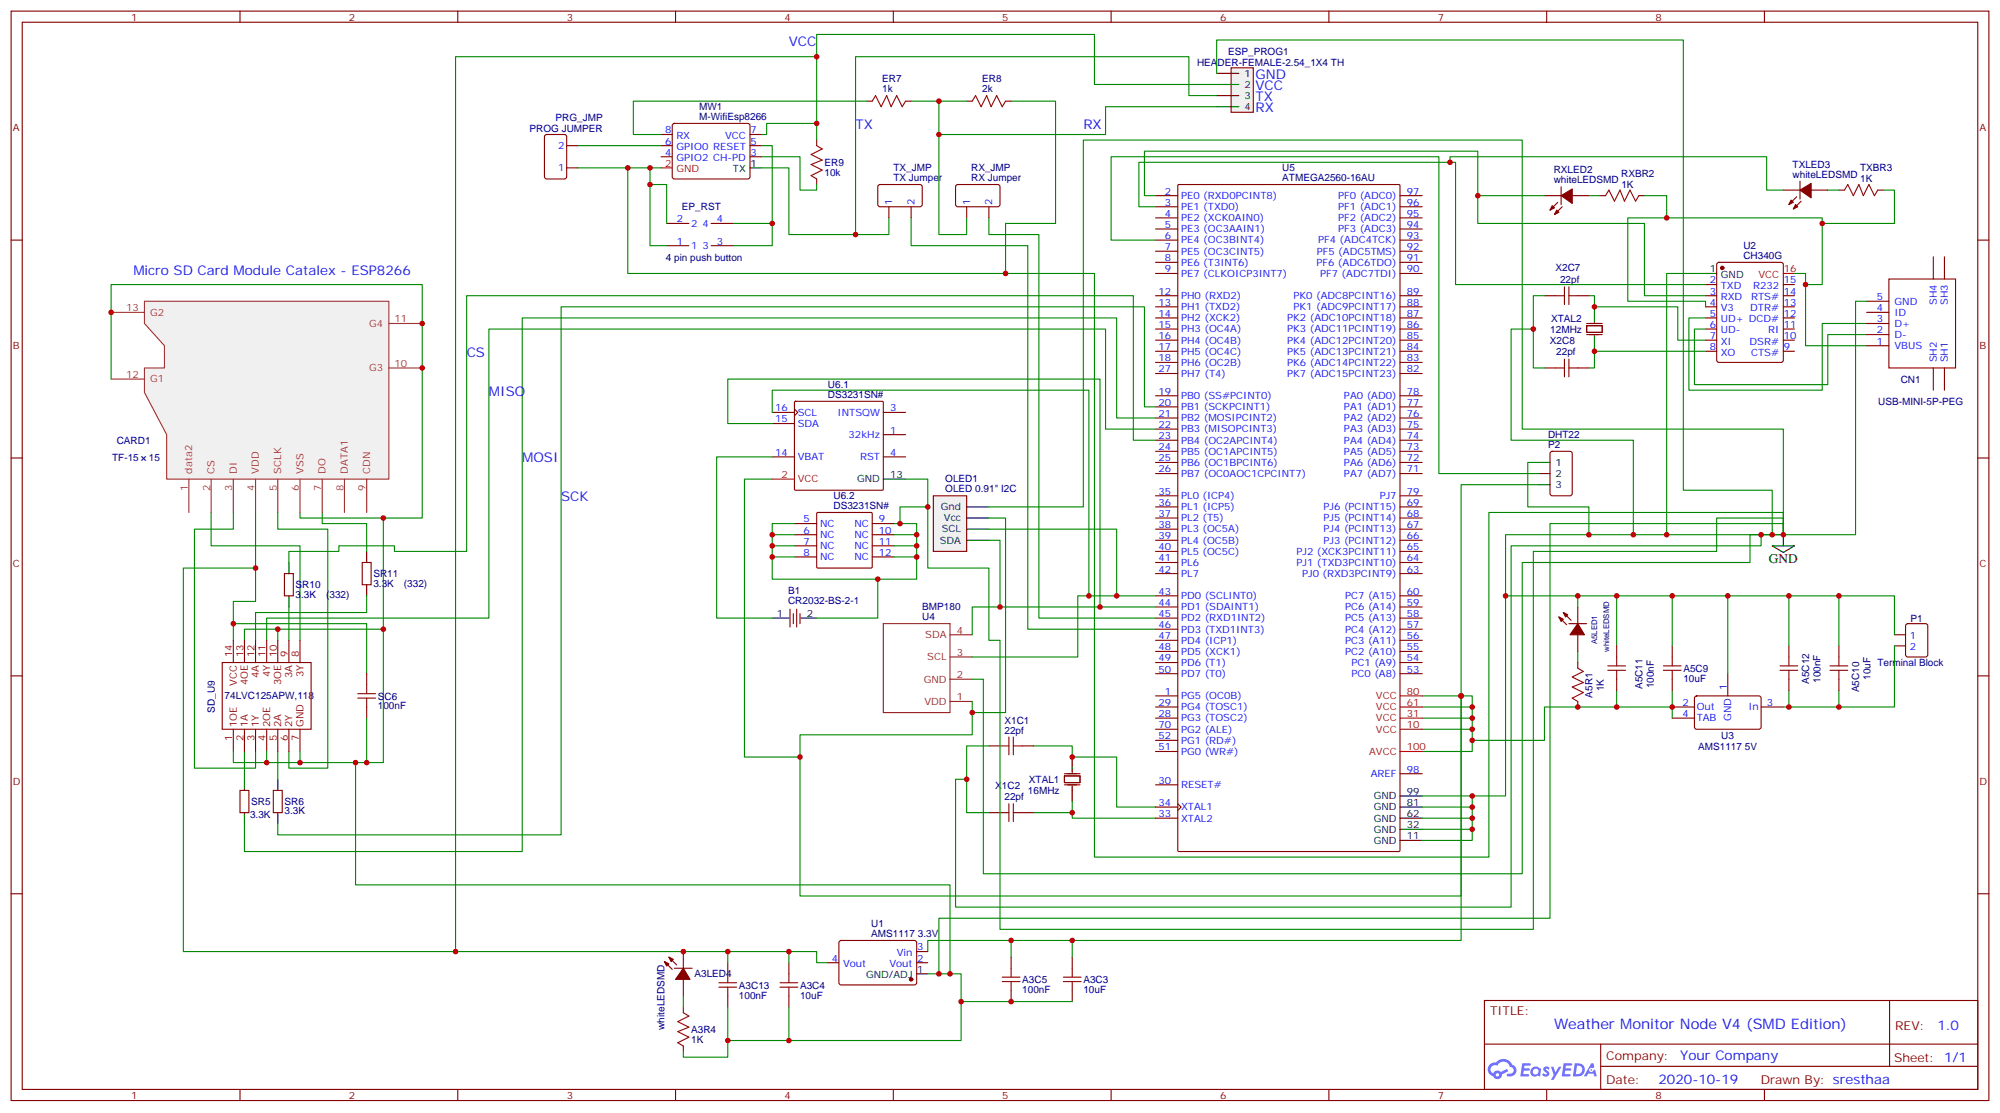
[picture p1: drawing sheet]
<svg xmlns="http://www.w3.org/2000/svg" width="635mm" height="353mm" viewBox="0 0 635 353" stroke-linecap="round" stroke-linejoin="round" font-family="sans-serif">
<g fill="none" stroke="#870000" stroke-width=".35">
<path d="M3.5 3.5h628v345.7h-628zM7.1 7.1h620.8v338.6h-620.8zM76.2 3.5v3.6M145.3 3.5v3.6M214.5 3.5v3.6M283.6 3.5v3.6M352.8 3.5v3.6M421.9 3.5v3.6M491.1 3.5v3.6M560.2 3.5v3.6M3.5 76.2h3.6M627.9 76.2h3.6"/>
<path d="M3.5 145.3h3.6M627.9 145.3h3.6M3.5 214.5h3.6M627.9 214.5h3.6M3.5 283.6h3.6M627.9 283.6h3.6M471.3 317.5h156.6v28.2h-156.6zM599.9 317.5v20.9M471.3 331.3h156.5M508.2 338.4h119.6M508.2 331.3v14.2M76.2 345.7v3.6"/>
<path d="M145.3 345.7v3.6M214.5 345.7v3.6M283.6 345.7v3.6M352.8 345.7v3.6M421.9 345.7v3.6M491.1 345.7v3.6M560.2 345.7v3.6"/>
</g>
<g fill="#5487ff">
<path d="M490.3 338.7a1.22 1.22 0 0 1 1.7 .2l-.4 .6a.47 .47 0 0 0-.3-.4 .47 .47 0 0 0-.5 .2l.2 .2a1.14 1.14 0 0 1 .7 1.8 1.14 1.14 0 0 1-1.9 0l-.2-.2 .5-.6 .7 .5a.29 .29 0 0 0 .4-.3 .29 .29 0 0 0-.3-.3 1.04 1.04 0 0 1-.6-1.7z"/>
<path d="M483.3 337.4h2.4l.3 .2-.1 .5-1.9 .1-.1 .8h1.5l.3 .4-.3 .4h-1.6l-.2 1.1h1.7l.2 .3-.1 .3-2.7 .1z"/>
<path d="M496.5 337.4l2.6 .2-.1 .5-1.8 .1-.1 .8h1.5l.3 .4-.4 .4h-1.6l-.1 1.1h1.7l.2 .3-.2 .3-2.6 .1z"/>
<path d="M505.2 337.4h.7l.3 1.3-.6 .3a.69 .69 0 0 0-1 .3 .69 .69 0 0 0 .5 .9 .69 .69 0 0 0 .8-.6l.5-.2 .6 2.2h-.8l-.2-.9h-1.8l-.5 .9h-.8z"/>
<path d="M492.4 338.5h.8l.6 1.8 1.1-1.8h.9l-2.6 4.2h-.8l.9-1.5z"/>
<path d="M500 337.4l-.6 4.2h1.3a2.11 2.11 0 0 0 2.5-2.1 2.11 2.11 0 0 0-2.5-2.1zM500.7 338.2a1.43 1.43 0 0 1 1.6 1.6 1.43 1.43 0 0 1-2 1.1z"/>
<path d="M486.3 339.1a1.54 1.54 0 0 0-.1 2.1 1.54 1.54 0 0 0 2.2 .1l.6 .3 .3-2.3-.6-.3a1.49 1.49 0 0 0-2.4 .1zM486.6 340.1a.94 .94 0 0 1 1.8 0 .94 .94 0 0 1-1.8 0z"/>
<path d="M473 337.8a2.18 2.18 0 0 0 1.1 3.7 1.44 1.44 0 0 0 1.6 .9 1.44 1.44 0 0 0 1.2-1.4l2-1.1-.5-.7-1.9 1a1.47 1.47 0 0 0-2.4 .4 1.39 1.39 0 0 1-.7-1.9 1.39 1.39 0 0 1 2-.5 2.12 2.12 0 0 1 2.2-1.3 2.12 2.12 0 0 1 1.9 1.7 1.14 1.14 0 0 1 1.1 1.4 1.14 1.14 0 0 1-1.7 .7 .43 .43 0 0 0-.5 .4 .43 .43 0 0 0 .4 .5 1.98 1.98 0 0 0 2.5-1.2 1.98 1.98 0 0 0-1.2-2.6 3.1 3.1 0 0 0-5.3-.6l-.9 .1zM474.9 341.1a.55 .55 0 0 1 1.1 0 .55 .55 0 0 1-1.1 0z"/>
<circle cx="505.2" cy="339.5" r=".26"/>
</g>
<g fill="none" stroke="#008700" stroke-width=".35">
<path d="M460.4 51.5v-1.8h100.5v10.6h5.3M366.9 65.6h-5.3v-14.1h100.5v38.8h79.4M366.9 62.1h-3.5v-14.1h105.8v22.9h52.9v22.9h19.4M366.9 76.2h-14.1v-26.5h104v100.6h31.8M469.2 62.1h21.2M504.5 62.1h3.5M522.1 62.1h7.1v7M580.3 60.3h3.5M598 60.3h3.5v10.6h-22.9M490.4 93.8h-3.6v23h3.6M504.5 93.8h1.7v3.6h26.5v10.5h8.8M569.7 86.8h3.6v22.9h19.4"/>
<path d="M573.3 90.3h5.3v-21.2h-61.8v26.5h24.7v1.8M541.5 104.4h-3.5v17.7h42.3v-15.9h12.4M541.5 100.9h-5.3v22.9h42.4v-21.1h14.1M541.5 111.5h-35.3v5.3h-1.7M35.3 120.3v-30h98.8v74.1h-12.4M245.2 134.4h-14.1v-14.1h118.1v72.3M245.2 130.9v-7.1h100.5v65.3M366.9 139.7h-7.1v-45.9h-211.6v81.2h-23v-1.8h-17.6v1.8h-15.9v3.5M366.9 129.1h-3.5v-31.7h-185.2v167.5h-90v-3.5M366.9 132.6h-12.4v-31.7h-188.7v169.3h-88.2v-8.8M366.9 136.2h-15.9v-31.8h-195.8v91.7h-70.5v7.1M245.2 145h-17.7v51.1h17.7"/>
<path d="M245.2 152h-8.8v88.2h17.6M67 162.6v10.6h28.2v30M74.1 162.6v5.3h-12.4v75.9h19.4v-5.3M81.1 162.6v28.3h-7v7M88.2 162.6v5.3h15.9v75.9h-12.4v-5.3M95.2 162.6v1.8h26.5v77.6h-8.8M102.3 162.6v3.6h14.1v8.8M245.2 169.7h7M245.2 173.2h7M245.2 176.7h7M252.2 166.2h-7v17.6h45.8v-17.6h-7M284 169.7h7"/>
<path d="M284 173.2h7M284 176.7h7M88.2 199.7v3.5M91.7 192.6v10.6M116.4 189.1v5.3h-35.3v8.8M121.7 199.7h-44.1v3.5M278.7 183.8v12.3h-19.4M366.9 189.1h-24.7v19.4h-33.5M366.9 192.6h-58.2v8.8M500.9 189.1v3.5M513.3 189.1v15.9M530.9 189.1v15.9"/>
<path d="M568 189.1v15.9M583.8 189.1v15.9M74.1 203.2v-5.3h42.3v15.9M500.9 206.7v3.6M513.3 219.1v5.3h17.6M530.9 219.1v8.8M568 219.1v5.3M583.8 219.1v5.3M77.6 238.5v8.8M88.2 238.5v8.8M314 236.7h-7.1v21.2h7.1M328.1 236.7h12.3v3.5h14.1v15.9h12.4"/>
<path d="M451.6 220.8h15.8v17.7h-15.8M451.6 231.4h15.8M451.6 227.9h15.8M451.6 224.4h15.8M463.9 220.8v63.5h-209.9v-51.1h54.7v-10.6M513.3 224.4h-22.9v10.5h-23M340.4 257.9v1.7h26.5M340.4 254.4v3.5h-12.3M451.6 252.6h15.8v14.1h-15.8M451.6 259.6h15.8M451.6 256.1h15.8M451.6 263.2h15.8"/>
</g>
<g fill="none" stroke="#a10000" stroke-width=".35">
<path d="M509.8 62.1l1-1.8 1.8 3.6 1.7-3.6 1.5 3.6 1.7-3.6 1.8 3.6 1-1.8M585.6 60.3l1.1-1.7 1.7 3.5 1.8-3.5 1.4 3.5 1.8-3.5 1.7 3.5 1.1-1.8M493.9 93.8h2.8M496.7 91v5.7M498.1 93.8h2.8M498.1 91v5.7M493.9 116.8h2.8M496.7 113.9v5.7M498.1 113.9v5.7M498.1 116.8h2.8M116.4 217.3v2.8M500.9 212l1.8 1.1-3.5 1.7 3.5 1.8-3.5 1.4 3.5 1.8-3.5 1.7 1.7 1.1"/>
<path d="M510.5 212.7h5.6M510.5 211.3h5.6M513.3 208.5v2.8M513.3 212.7v2.8M528.1 212.7h5.7M528.1 211.3h5.7M530.9 208.5v2.8M530.9 212.7v2.8M565.1 212.7h5.7M565.1 211.3h5.7M568 208.5v2.8M568 212.7v2.8"/>
<path d="M581 212.7h5.7M581 211.3h5.7M583.8 208.5v2.8M583.8 212.7v2.8M113.6 220.1h5.6M113.6 221.5h5.6M116.4 221.5v2.9M317.5 236.7h2.8M320.3 233.9v5.6M321.7 233.9v5.6M321.7 236.7h2.9M317.5 257.9h2.8"/>
<path d="M320.3 255.1v5.6M321.7 257.9h2.9M321.7 255.1v5.6"/>
</g>
<g fill="none" stroke="#870000" stroke-width=".35">
<path d="M213.7 39.4l.4-.2h23.3l.5 .2 .2 .5v16.5l-.7 .4-23.5-.1-.5-.6v-16.2zM209.9 49.7h3.5M209.9 46.2h3.5M209.9 42.7h3.5M238.1 49.7h3.6M238.1 46.2h3.6M238.1 42.7h3.6M374 58.7l.3-.1h69.8l.4 .1v211.2l-.2 .3h-70l-.3-.2zM495.7 59.3v5.6M571.5 57.5v5.6M366.9 65.6h7M366.9 69.1h7"/>
<path d="M366.9 76.2h7M366.9 79.7h7M366.9 72.7h7M366.9 62.1h7M444.5 65.6h7.1M444.5 69.1h7.1M444.5 76.2h7.1M444.5 79.7h7.1M444.5 72.7h7.1M444.5 62.1h7.1M490.4 62.1h5.3M494.6 64.2l-2.5 2.5"/>
<path d="M496 65.6l-2.5 2.5M499.2 62.1h5.3M508 62.1h1.8M520.3 62.1h1.8M566.2 60.3h5.3M570.4 62.4l-2.4 2.5M571.9 63.9l-2.5 2.4M575 60.3h5.3M583.8 60.3h1.8M596.2 60.3h1.8M366.9 83.3h7M366.9 86.8h7"/>
<path d="M366.9 97.4h7M366.9 93.8h7M444.5 83.3h7.1M444.5 86.8h7.1M444.5 97.4h7.1M444.5 93.8h7.1M490.4 93.8h3.5M500.9 93.8h3.6M541.5 97.4h3.5M541.5 93.8h3.5M541.5 90.3h3.5M545.3 83.5l.4-.2h19.8l.7 .4v30.6l-.5 .7h-20l-.6-.5-.1-30.5z"/>
<path d="M566.2 97.4h3.5M566.2 93.8h3.5M566.2 90.3h3.5M366.9 100.9h7M366.9 111.5h7M366.9 107.9h7M366.9 104.4h7M366.9 115h7M366.9 118.5h7M444.5 100.9h7.1M444.5 111.5h7.1M444.5 107.9h7.1"/>
<path d="M444.5 104.4h7.1M444.5 115h7.1M444.5 118.5h7.1M490.4 116.8h3.5M500.9 116.8h3.6M503.8 103.4h4.9v2.1h-4.9zM503.8 106.2h4.9M503.8 102.7h4.9M541.5 100.9h3.5M541.5 111.5h3.5M541.5 107.9h3.5M541.5 104.4h3.5"/>
<path d="M566.2 100.9h3.5M566.2 111.5h3.5M566.2 107.9h3.5M566.2 104.4h3.5M245.2 130.9h7M245.2 134.4h7M252.2 129.8l1.1 1.1-1.1 1M252.3 127.5l.3-.1h27.7l.2 .3-.1 27.7-.3 .2-27.7-.1-.2-.3zM280.5 137.9h7M280.5 130.9h7M366.9 139.7h7M366.9 136.2h7"/>
<path d="M366.9 129.1h7M366.9 132.6h7M366.9 125.6h7M444.5 139.7h7.1M444.5 136.2h7.1M444.5 129.1h7.1M444.5 132.6h7.1M444.5 125.6h7.1M245.2 145h7M280.5 145h7M366.9 150.3h7M366.9 143.2h7"/>
<path d="M366.9 146.8h7M366.9 157.3h7M444.5 150.3h7.1M444.5 143.2h7.1M444.5 146.8h7.1M444.5 157.3h7.1M492.4 143.4l.4-.2h5.7l.6 .5 .1 12.9-.5 .7h-5.9l-.6-.4-.1-13zM115 178.5h2.8v7.1h-2.8zM252.2 166.2h7.1M252.2 169.7h7.1M252.2 173.2h7.1M252.2 176.7h7.1"/>
<path d="M259.3 162.8l.3-.2 17.2 .1 .1 .3v17.1l-.3 .2-17.1-.1-.2-.3zM276.9 166.2h7.1M276.9 169.7h7.1M276.9 173.2h7.1M276.9 176.7h7.1M366.9 164.4h7M366.9 160.9h7M366.9 167.9h7M366.9 171.4h7M366.9 175h7M366.9 178.5h7M444.5 164.4h7.1"/>
<path d="M444.5 160.9h7.1M444.5 167.9h7.1M444.5 171.4h7.1M444.5 175h7.1M444.5 178.5h7.1M90.3 182h2.8v7.1h-2.8zM250.8 193.3v5.7M251.9 194.7v3.2M252.9 193.3v5.7M254 194.7v3.2M366.9 182h7M366.9 196.1h7"/>
<path d="M366.9 199.7h7M366.9 192.6h7M366.9 189.1h7M444.5 182h7.1M444.5 196.1h7.1M444.5 199.7h7.1M444.5 192.6h7.1M444.5 189.1h7.1M494.9 195.8l2.5 2.5M496.4 194.4l2.4 2.4M498.1 197.9h5.7M500.9 192.6v5.3"/>
<path d="M605.2 198.1l.5-.2h5.7l.6 .4 .1 9.5-.5 .6-5.9 .1-.6-.5-.1-9.4zM116.4 213.8v3.5M366.9 210.3h7M366.9 206.7h7M366.9 203.2h7M366.9 213.8h7M444.5 210.3h7.1M444.5 206.7h7.1M444.5 203.2h7.1M444.5 213.8h7.1M500.9 201.4v5.3M500.9 210.3v1.7"/>
<path d="M513.3 205v3.5M513.3 215.5v3.6M530.9 205v3.5M530.9 215.5v3.6M548.6 213.8v7M568 205v3.5M568 215.5v3.6M583.8 205v3.5M583.8 215.5v3.6M601.5 201.4h3.5M601.5 205h3.5M116.4 224.4v3.5"/>
<path d="M314 236.7h3.5M324.6 236.7h3.5M366.9 220.8h7M366.9 238.5h7M366.9 234.9h7M366.9 231.4h7M366.9 227.9h7M366.9 224.4h7M500.9 222.6v1.8M530.9 227.9h7.1M530.9 224.4h7.1M538.2 221l.5-.2 20 .1 .5 .6-.1 9.5-.7 .4h-20l-.4-.7v-9.2z"/>
<path d="M559.2 224.4h7M76.2 250.8h2.8v7.1h-2.8zM86.8 250.8h2.8v7.1h-2.8zM314 257.9h3.5M324.6 257.9h3.5M338 246.2h4.9v2.2h-4.9zM338 249.1h4.9M338 245.5h4.9M366.9 249.1h7M366.9 256.1h7M366.9 259.6h7M373.9 255.1l1.1 1-1.1 1.1"/>
<path d="M444.5 245.5h7.1"/>
</g>
<g fill="none" stroke="#000" stroke-width=".35">
<path d="M238.1 53.3h3.6M506.2 97.4v4.9M541.5 86.8h3.5M506.2 106.5v5M280.5 152h7M488.6 146.8h3.5M488.6 150.3h3.5M488.6 153.8h3.5M91.7 178.5v3.5M116.4 175v3.5M91.7 189.1v3.5M116.4 185.6v3.5"/>
<path d="M245.2 196.1h5.3M254.4 196.1h4.9M77.6 247.3v3.5M77.6 257.9v3.5M88.2 247.3v3.5M88.2 257.9v3.5M340.4 240.2v5M340.4 249.4v5M444.5 256.1h7.1M444.5 252.6h7.1M444.5 259.6h7.1M444.5 266.7h7.1"/>
<path d="M444.5 263.2h7.1"/>
</g>
<path d="M209.9 53.3h3.5M566.2 86.8h3.5M245.2 152h7M444.5 238.5h7.1M444.5 227.9h7.1M444.5 220.8h7.1M444.5 231.4h7.1M444.5 224.4h7.1" fill="none" stroke="#f00" stroke-width=".35"/>
<g fill="#870000" stroke="#870000" stroke-width=".35">
<path d="M496.4 194.4l1.4 .7-.7 .7z"/>
<path d="M494.9 195.8l1.5 .7-.7 .7z"/>
<path d="M500.9 197.9l2.2 3.5h-4.6z"/>
<path d="M492.8 65.3l.7 .7-1.4 .7z"/>
<path d="M494.2 66.7l.7 .7-1.4 .7z"/>
<path d="M495.7 62.1l3.5-2.1v4.6z"/>
<path d="M568.7 63.5l.7 .7-1.4 .7z"/>
<path d="M570.1 64.9l.7 .7-1.4 .7z"/>
<path d="M571.5 60.3l3.5-2.1v4.6z"/>
<circle cx="546.8" cy="85" r=".53"/>
</g>
<path d="M280.5 197.9h21.1v28.2h-21.1zM301.6 208.5h7.1M301.6 201.4h7.1M301.6 215.5h7.1M301.6 222.6h7.1" fill="none" stroke="#8c2424" stroke-width=".35"/>
<path d="M45.9 95.6h77.6v56.4h-70.6v-14.1l-7-13.4v-7.7h6.3v-7.1l-6.3-7z" fill="#f0f0f0" stroke="#933" stroke-width=".35"/>
<g fill="none" stroke="#933" stroke-width=".35">
<path d="M35.3 99.1h10.6M123.5 116.8h10.6M123.5 102.7h10.6M35.3 120.3h10.6M60 152v10.6M67 152v10.6M74.1 152v10.6M81.1 152v10.6M88.2 152v10.6M95.2 152v10.6M102.3 152v10.6M109.4 152v10.6"/>
<path d="M116.4 152v10.6"/>
</g>
<g fill="none" stroke="#900" stroke-width=".35">
<path d="M70.6 210.3h28.2v21.1h-28.2zM74.1 203.2v7.1M77.6 203.2v7.1M81.1 203.2v7.1M84.7 203.2v7.1M88.2 203.2v7.1M91.7 203.2v7.1M95.2 203.2v7.1M74.1 231.4v7.1M77.6 231.4v7.1M81.1 231.4v7.1M84.7 231.4v7.1"/>
<path d="M88.2 231.4v7.1M91.7 231.4v7.1M95.2 231.4v7.1"/>
</g>
<g fill="none" stroke="#008700" stroke-width=".35">
<path d="M259.3 18v-7.1h88.2v15.9h38.8M259.3 39.2v5.2M275.2 32.1h-74.1v10.6h8.8M289.3 32.1h8.8v42.3h8.8v-5.3M298.1 32.1h8.8M321 32.1h14.1v38.8h-15.8v15.9M386.3 30.3h-8.8v-12.3h-105.9v56.4M386.3 33.9h-35.3v8.8h-52.9M183.4 46.2h26.5M183.4 53.3h15.9M206.4 53.3v24.7h5.3M206.4 58.6h5.3v12.3"/>
<path d="M241.7 53.3h8.8v21.1h31.7v-5.3M241.7 42.7h1.7v-3.5h15.9v-21.2h-114.7v284M241.7 49.7h12.3v10.6h5.3v-1.7M241.7 46.2h3.5v31.8h-12.4M232.8 70.9h12.4M289.3 69.1v8.9h37v121.7h40.6M314 69.1v5.3h15.8v121.7h37.1M81.1 180.3h-22.9v121.7h201.1v3.5h3.5M601.5 205v19.4h-35.3M463.9 220.8v77.7h-169.3v3.5M321 298.5v5.2M340.4 298.5v5.2"/>
<path d="M217 316.1v3.5M231.1 302v3.5M250.5 302v3.5M250.5 319.6v10.6M298.1 309h7.1v8.9h35.2M305.2 317.9v12.3h-74.1v-10.6M231.1 330.2v5.3h-14.1v-1.8"/>
</g>
<g fill="none" stroke="#870000" stroke-width=".35">
<path d="M275.2 32.1h1.7M287.5 32.1h1.8M306.9 32.1h1.8M319.3 32.1h1.7M173.1 42.9l.5-.2h5.6l.7 .4v13l-.4 .6-5.9 .1-.7-.5v-12.9zM179.9 53.3h3.5M179.9 46.2h3.5M259.3 44.4v1.8M259.3 56.8v1.8M278.9 58.8l.5-.2h13l.4 .7-.1 5.9-.6 .4h-13l-.4-.7v-5.6zM303.6 58.8l.5-.2h13l.4 .7-.1 5.9-.6 .4h-13l-.4-.7v-5.6zM211.7 78h7"/>
<path d="M211.7 70.9h7M225.8 78h7M225.8 70.9h7M282.2 65.6v3.5M289.3 65.6v3.5M306.9 65.6v3.5M314 65.6v3.5M592.7 95.6h7M592.7 99.1h7M599.7 88.5h21.2v28.3h-21.2zM613.8 81.5v7M617.4 81.5v7"/>
<path d="M592.7 109.7h7M592.7 106.2h7M592.7 102.7h7M613.8 116.8v7M617.4 116.8v7M266.6 298.7l.5-.2h23.5l.4 .7v12.9l-.7 .5-23.5-.1-.5-.6v-12.7zM211 305.2l2.4 2.4M212.4 303.7l2.4 2.5M214.1 307.3h5.7M217 302v5.3M217 310.8v5.3M217 319.6v1.8"/>
<path d="M231.1 305.5v3.5M231.1 316.1v3.5M250.5 305.5v3.5M250.5 316.1v3.5M262.8 305.5h3.5M291 305.5h3.6M291 302h3.6M321 303.7v3.6M321 314.3v3.6M340.4 303.7v3.6M340.4 314.3v3.6M217 332v1.7"/>
</g>
<g fill="#870000" stroke="#870000" stroke-width=".35">
<path d="M212.4 303.7l1.4 .7-.7 .8z"/>
<path d="M211 305.2l1.4 .7-.7 .7z"/>
<path d="M217 307.3l2.1 3.5h-4.6z"/>
<circle cx="289.3" cy="310.8" r=".53"/>
</g>
<path d="M291 309h3.6" fill="none" stroke="#000" stroke-width=".35"/>
<g fill="none" stroke="#a10000" stroke-width=".35">
<path d="M276.9 32.1l1.1-1.8 1.8 3.6 1.7-3.6 1.4 3.6 1.8-3.6 1.8 3.6 1-1.8M308.7 32.1l1-1.8 1.8 3.6 1.8-3.6 1.4 3.6 1.7-3.6 1.8 3.6 1.1-1.8M259.3 46.2l1.8 1.1-3.6 1.7 3.6 1.8-3.6 1.4 3.6 1.8-3.6 1.7 1.8 1.1M228.2 313.3h5.7M228.2 311.9h5.7M231.1 309v2.9M231.1 313.3v2.8M247.6 313.3h5.7M247.6 311.9h5.7M250.5 309v2.9M250.5 313.3v2.8M318.2 311.5h5.6"/>
<path d="M318.2 310.1h5.6M321 307.3v2.8M321 311.5v2.8M337.6 311.5h5.7M337.6 310.1h5.7M340.4 307.3v2.8M340.4 311.5v2.8M217 321.4l1.7 1-3.5 1.8 3.5 1.8-3.5 1.4 3.5 1.7-3.5 1.8 1.8 1.1"/>
</g>
<path d="M390.9 21.5h7v14.1h-7z" fill="#f0f0f0" stroke="#870000" stroke-width=".35"/>
<path d="M386.3 23.3h7M386.3 26.8h7M386.3 30.3h7M386.3 33.9h7" fill="none" stroke="#000" stroke-width=".35"/>
<path d="M488.6 153.8h-24.7v67" fill="none" stroke="#008700" stroke-width=".35"/>
<path d="M296.3 157.3h10.6v17.7h-10.6z" fill="#f0f0f0" stroke="#870000" stroke-width=".35"/>
<path d="M306.9 164.4h7.1M306.9 160.9h7.1M306.9 167.9h7.1M306.9 171.4h7.1M562.7 173.2h7l-3.5 2.1zM566.2 169.7v3.5" fill="none" stroke="#000" stroke-width=".35"/>
<g fill="none" stroke="#008700" stroke-width=".35">
<path d="M386.3 23.3v-10.6h148.2v142.9h28.2v14.1M209.9 53.3h-10.6v33.5h148.2v185.2h125.2v-109.4h93.5v7.1M541.5 86.8h-12.3v82.9h37M592.7 95.6h-3.6v74.1h-22.9M486.8 104.4h-7v35.3h38.8v30M287.5 152h7.1v28.3h19.4v22.9h3.5v91.7h169.3v-119.9h58.2v-10.6h21.2v5.3M488.6 146.8h-3.5v14.1h19.4v8.8M294.6 160.9h-8.8v5.3M314 164.4h5.3v61.7h-10.6M314 167.9h40.5v21.2M314 171.4h3.5v21.2M314 160.9h30v-116.5h139.3v91.8h82.9v33.5"/>
<path d="M529.2 169.7h-51.2v82.9h-10.6M559.2 169.7v3.5h-79.4v114.7h-176.4v-40.6h3.5M566.2 169.7v-3.5h-74.1v125.2h-194v17.6h-3.5M566.2 169.7h-10.6v8.8h-72.3v98.8h-171.1v-61.8h-3.5M478 189.1h123.5v12.3M548.6 189.1v24.7M74.1 238.5v3.5h21.1M84.7 238.5v3.5M95.2 238.5v3.5h17.7v38.8h188.7v28.2M116.4 227.9v14.1"/>
</g>
<g fill="#c00">
<circle cx="467.4" cy="263.2" r=".88"/>
<circle cx="467.4" cy="259.6" r=".88"/>
<circle cx="467.4" cy="256.1" r=".88"/>
<circle cx="467.4" cy="231.4" r=".88"/>
<circle cx="467.4" cy="227.9" r=".88"/>
<circle cx="467.4" cy="224.4" r=".88"/>
<circle cx="340.4" cy="240.2" r=".88"/>
<circle cx="340.4" cy="257.9" r=".88"/>
<circle cx="506.2" cy="111.5" r=".88"/>
<circle cx="530.9" cy="224.4" r=".88"/>
<circle cx="467.4" cy="234.9" r=".88"/>
<circle cx="513.3" cy="224.4" r=".88"/>
<circle cx="500.9" cy="224.4" r=".88"/>
<circle cx="506.2" cy="97.4" r=".88"/>
<circle cx="573.3" cy="90.3" r=".88"/>
<circle cx="529.2" cy="69.1" r=".88"/>
<circle cx="578.6" cy="70.9" r=".88"/>
<circle cx="469.2" cy="62.1" r=".88"/>
<circle cx="460.4" cy="51.5" r=".88"/>
<circle cx="463.9" cy="220.8" r=".88"/>
<circle cx="291" cy="169.7" r=".88"/>
<circle cx="291" cy="173.2" r=".88"/>
<circle cx="291" cy="176.7" r=".88"/>
<circle cx="245.2" cy="176.7" r=".88"/>
<circle cx="245.2" cy="173.2" r=".88"/>
<circle cx="245.2" cy="169.7" r=".88"/>
<circle cx="278.7" cy="183.8" r=".88"/>
<circle cx="349.3" cy="192.6" r=".88"/>
<circle cx="345.7" cy="189.1" r=".88"/>
<circle cx="254" cy="240.2" r=".88"/>
<circle cx="88.2" cy="199.7" r=".88"/>
<circle cx="121.7" cy="164.4" r=".88"/>
<circle cx="74.1" cy="197.9" r=".88"/>
<circle cx="121.7" cy="199.7" r=".88"/>
<circle cx="568" cy="224.4" r=".88"/>
<circle cx="583.8" cy="224.4" r=".88"/>
<circle cx="321" cy="317.9" r=".88"/>
<circle cx="305.2" cy="317.9" r=".88"/>
<circle cx="250.5" cy="302" r=".88"/>
<circle cx="231.1" cy="302" r=".88"/>
<circle cx="217" cy="302" r=".88"/>
<circle cx="321" cy="298.4" r=".88"/>
<circle cx="340.4" cy="298.4" r=".88"/>
<circle cx="250.5" cy="330.2" r=".88"/>
<circle cx="231.1" cy="330.2" r=".88"/>
<circle cx="298.1" cy="32.1" r=".88"/>
<circle cx="144.6" cy="302" r=".88"/>
<circle cx="259.3" cy="39.2" r=".88"/>
<circle cx="271.6" cy="74.4" r=".88"/>
<circle cx="298.1" cy="42.7" r=".88"/>
<circle cx="259.3" cy="18" r=".88"/>
<circle cx="206.4" cy="58.6" r=".88"/>
<circle cx="245.2" cy="70.9" r=".88"/>
<circle cx="354.5" cy="189.1" r=".88"/>
<circle cx="317.5" cy="192.6" r=".88"/>
<circle cx="308.7" cy="226.1" r=".88"/>
<circle cx="500.9" cy="189.1" r=".88"/>
<circle cx="513.3" cy="189.1" r=".88"/>
<circle cx="530.9" cy="189.1" r=".88"/>
<circle cx="568" cy="189.1" r=".88"/>
<circle cx="583.8" cy="189.1" r=".88"/>
<circle cx="548.6" cy="189.1" r=".88"/>
<circle cx="95.3" cy="242" r=".88"/>
<circle cx="84.7" cy="242" r=".88"/>
<circle cx="112.9" cy="242" r=".88"/>
<circle cx="116.4" cy="242" r=".88"/>
<circle cx="298.1" cy="309" r=".88"/>
<circle cx="301.6" cy="309" r=".88"/>
<circle cx="199.3" cy="53.3" r=".88"/>
<circle cx="206.4" cy="53.3" r=".88"/>
<circle cx="319.3" cy="86.8" r=".88"/>
<circle cx="285.8" cy="166.2" r=".88"/>
<circle cx="294.6" cy="160.9" r=".88"/>
<circle cx="486.8" cy="104.4" r=".88"/>
<circle cx="566.2" cy="169.7" r=".88"/>
<circle cx="467.4" cy="252.6" r=".88"/>
<circle cx="529.2" cy="169.7" r=".88"/>
<circle cx="478" cy="189.1" r=".88"/>
<circle cx="562.7" cy="169.7" r=".88"/>
<circle cx="504.5" cy="169.7" r=".88"/>
<circle cx="518.6" cy="169.7" r=".88"/>
<circle cx="81.1" cy="180.3" r=".88"/>
<circle cx="35.3" cy="99.1" r=".88"/>
<circle cx="134.1" cy="102.7" r=".88"/>
<circle cx="134.1" cy="116.8" r=".88"/>
<circle cx="306.9" cy="247.3" r=".88"/>
<circle cx="559.2" cy="169.7" r=".88"/>
</g>
<text font-size="4.6" fill="#00f" x="493.4" y="326.5">Weather Monitor Node V4 (SMD Edition)</text>
<g font-size="4.2" fill="#00f">
<text x="250.5" y="14.5">VCC</text>
<text x="398.6" y="28.6">VCC</text>
<text x="398.6" y="25">GND</text>
<text x="398.6" y="32.1">TX</text>
<text x="398.6" y="35.6">RX</text>
<text x="271.6" y="40.9">TX</text>
<text x="344" y="40.9">RX</text>
<text x="42.3" y="87.4">Micro SD Card Module Catalex - ESP8266</text>
<text x="148.2" y="113.2">CS</text>
<text x="155.2" y="125.6">MISO</text>
<text x="165.8" y="146.8">MOSI</text>
<text x="178.2" y="159.1">SCK</text>
<text x="615.1" y="326.8">1.0</text>
<text x="533.5" y="336.3">Your Company</text>
<text x="526.6" y="344.1">2020-10-19</text>
</g>
<text font-size="4.2" x="561.6" y="178.5">GND</text>
<g font-size="3.9" fill="#800">
<text x="473.1" y="322.1">TITLE:</text>
<text x="601.7" y="326.8">REV:</text>
<text x="510" y="336.3">Company:</text>
<text x="601.4" y="336.9">Sheet: 1/1</text>
<text x="510" y="344">Date:</text>
<text x="559" y="344">Draw</text>
<text x="569.2" y="344">n By: sresthaa</text>
</g>
<g font-size="3.2" fill="#800">
<text x="41.6" y="6.5">1</text>
<text x="110.8" y="6.5">2</text>
<text x="179.9" y="6.5">3</text>
<text x="249.1" y="6.5">4</text>
<text x="318.2" y="6.5">5</text>
<text x="387.3" y="6.5">6</text>
<text x="456.5" y="6.5">7</text>
<text x="525.6" y="6.5">8</text>
<text x="4.1" y="41.6">A</text>
<text x="628.5" y="41.6">A</text>
<text x="4.1" y="110.8">B</text>
<text x="628.5" y="110.8">B</text>
<text x="4.1" y="179.9">C</text>
<text x="628.5" y="179.9">C</text>
<text x="4.1" y="249.1">D</text>
<text x="628.5" y="249.1">D</text>
<text x="41.6" y="348.7">1</text>
<text x="110.8" y="348.7">2</text>
<text x="179.9" y="348.7">3</text>
<text x="249.1" y="348.7">4</text>
<text x="318.2" y="348.7">5</text>
<text x="387.3" y="348.7">6</text>
<text x="456.5" y="348.7">7</text>
<text x="525.6" y="348.7">8</text>
</g>
<g font-size="3.2" fill="#000080">
<text x="389.9" y="17.4">ESP_PROG1</text>
<text x="380.1" y="20.9">HEADER-FEMALE-2.54_1X4 TH</text>
<text x="280.1" y="29.3">1k</text>
<text x="280.1" y="26.2">ER7</text>
<text x="311.9" y="29.3">2k</text>
<text x="311.9" y="26.2">ER8</text>
<text x="221.9" y="34.9">MW1</text>
<text x="176.4" y="38.5">PRG_JMP</text>
<text x="221.9" y="38.1">M-WifiEsp8266</text>
<text x="168.1" y="42">PROG JUMPER</text>
<text x="261.8" y="52.7">ER9</text>
<text x="569.2" y="53.2">TXLED3</text>
<text x="261.8" y="55.8">10k</text>
<text x="283.7" y="57.5">TX Jumper</text>
<text x="283.7" y="54.3">TX_JMP</text>
<text x="308.3" y="57.5">RX Jumper</text>
<text x="308.3" y="54.3">RX_JMP</text>
<text x="407.1" y="57.5">ATMEGA2560-16AU</text>
<text x="407.1" y="54.3">U5</text>
<text x="493.3" y="58.2">whiteLEDSMD</text>
<text x="493.3" y="55">RXLED2</text>
<text x="514.7" y="56.1">RXBR2</text>
<text x="514.8" y="59.7">1K</text>
<text x="569.2" y="56.4">whiteLEDSMD</text>
<text x="590.6" y="54.4">TXBR3</text>
<text x="590.6" y="57.9">1K</text>
<text x="216.5" y="66.8">EP_RST</text>
<text x="211.4" y="82.7">4 pin push button</text>
<text x="553.5" y="82.2">CH340G</text>
<text x="553.5" y="79">U2</text>
<text x="493.9" y="86.1">X2C7</text>
<text x="495.3" y="90">22pf</text>
<text x="492.2" y="105.6">12MHz</text>
<text x="492.5" y="102">XTAL2</text>
<text x="492.1" y="109.1">X2C8</text>
<text x="494.1" y="112.6">22pf</text>
<text x="262.9" y="123.1">U6.1</text>
<text x="603.5" y="121.4">CN1</text>
<text x="262.9" y="126.3">DS3231SN#</text>
<text x="596.3" y="128.5">USB-MINI-5P-PEG</text>
<text x="37" y="140.8">CARD1</text>
<text x="491.5" y="142.2">P2</text>
<text x="491.5" y="139">DHT22</text>
<text x="35.6" y="146.4">TF-15</text>
<text x="47.3" y="146.4">15</text>
<text x="300.1" y="153.1">OLED1</text>
<text x="264.6" y="161.6">DS3231SN#</text>
<text x="264.6" y="158.4">U6.2</text>
<text x="300.1" y="156.3">OLED 0.91&quot; I2C</text>
<text x="118.5" y="183.2">SR11</text>
<text x="93.8" y="189.7">3.3K</text>
<text x="93.8" y="186.7">SR10</text>
<text x="103.5" y="189.7">(332)</text>
<text x="118.5" y="186.2">3.3K</text>
<text x="128.2" y="186.2">(332)</text>
<text x="250.2" y="191.7">CR2032-BS-2-1</text>
<text x="250.2" y="188.5">B1</text>
<text x="292.8" y="196.8">U4</text>
<text x="292.8" y="193.6">BMP180</text>
<text x="606.5" y="197.3">P1</text>
<text x="534.5" y="213.2">A5C9</text>
<text x="593.8" y="215.8" transform="rotate(-90 593.8 215.8)">10uF</text>
<text x="596.1" y="211.4">Terminal Block</text>
<text x="71.3" y="221.9">74LVC125APW,118</text>
<text x="505.6" y="221.4" transform="rotate(-90 505.6 221.4)">A5R1</text>
<text x="509.2" y="219.3" transform="rotate(-90 509.2 219.3)">1K</text>
<text x="521.5" y="218.7" transform="rotate(-90 521.5 218.7)">A5C11</text>
<text x="525" y="218.4" transform="rotate(-90 525 218.4)">100nF</text>
<text x="534.5" y="216.3">10uF</text>
<text x="574.4" y="217" transform="rotate(-90 574.4 217)">A5C12</text>
<text x="578" y="216.7" transform="rotate(-90 578 216.7)">100nF</text>
<text x="590.3" y="219.7" transform="rotate(-90 590.3 219.7)">A5C10</text>
<text x="68.2" y="226.1" transform="rotate(-90 68.2 226.1)">SD_U9</text>
<text x="119.9" y="225">100nF</text>
<text x="119.9" y="222">SC6</text>
<text x="318.9" y="232.8">22pf</text>
<text x="318.9" y="229.7">X1C1</text>
<text x="539.2" y="237.9">AMS1117 5V</text>
<text x="546.5" y="234.4">U3</text>
<text x="316" y="250.2">X1C2</text>
<text x="326.7" y="248.5">XTAL1</text>
<text x="79.7" y="255.5">SR5</text>
<text x="90.3" y="255.5">SR6</text>
<text x="318.9" y="254">22pf</text>
<text x="326.4" y="252">16MHz</text>
<text x="79.4" y="259.5">3.3K</text>
<text x="90.3" y="258.5">3.3K</text>
<text x="276.6" y="297.4">AMS1117 3.3V</text>
<text x="276.6" y="294.2">U1</text>
<text x="220.5" y="310.2">A3LED4</text>
<text x="324.6" y="311.9">A3C5</text>
<text x="344" y="311.9">A3C3</text>
<text x="234.6" y="316.9">100nF</text>
<text x="234.6" y="313.7">A3C13</text>
<text x="254" y="316.9">10uF</text>
<text x="254" y="313.7">A3C4</text>
<text x="324.6" y="315.1">100nF</text>
<text x="344" y="315.1">10uF</text>
<text x="211" y="326.8" transform="rotate(-90 211 326.8)">whiteLEDSMD</text>
<text x="219.4" y="327.9">A3R4</text>
<text x="219.4" y="331">1K</text>
</g>
<g font-size="3.2">
<text x="395.1" y="24.3">1</text>
<text x="395.1" y="27.9">2</text>
<text x="395.1" y="31.4">3</text>
<text x="395.1" y="34.9">4</text>
<text x="238.3" y="52.9">1</text>
<text x="232.7" y="54.7">TX</text>
<text x="542.9" y="86.4">1</text>
<text x="546.3" y="88.2">GND</text>
<text x="493.9" y="147.8">1</text>
<text x="272.1" y="153.1">GND</text>
<text x="282.6" y="151.7">13</text>
<text x="493.9" y="151.3">2</text>
<text x="493.9" y="154.9">3</text>
<text x="298.7" y="161.9">Gnd</text>
<text x="299.7" y="165.5">Vcc</text>
<text x="298.4" y="172.5">SDA</text>
<text x="299" y="169">SCL</text>
<text x="246.7" y="195.8">1</text>
<text x="256.1" y="195.8">2</text>
<text x="436.2" y="257.2">GND</text>
<text x="436.2" y="253.6">GND</text>
<text x="446.6" y="255.8">81</text>
<text x="446.6" y="252.2">99</text>
<text x="436.2" y="260.7">GND</text>
<text x="446.6" y="262.8">32</text>
<text x="446.6" y="259.3">62</text>
<text x="436.2" y="267.8">GND</text>
<text x="436.2" y="264.2">GND</text>
<text x="446.6" y="266.3">11</text>
<text x="275" y="310.4">GND/ADJ</text>
<text x="291.2" y="308.7">1</text>
</g>
<g font-size="3.2" fill="#00f">
<text x="177.2" y="47.3">2</text>
<text x="211.2" y="45.9">6</text>
<text x="211.2" y="42.3">8</text>
<text x="214.7" y="47.6">GPIO0 RESET</text>
<text x="214.7" y="44.1">RX</text>
<text x="230.2" y="44.1">VCC</text>
<text x="238.3" y="45.9">5</text>
<text x="238.3" y="42.3">7</text>
<text x="211.2" y="49.4">4</text>
<text x="214.7" y="51.2">GPIO2 CH-PD</text>
<text x="238.3" y="49.4">3</text>
<text x="177.2" y="54.3">1</text>
<text x="283.3" y="64.9" transform="rotate(-90 283.3 64.9)">1</text>
<text x="290.3" y="64.9" transform="rotate(-90 290.3 64.9)">2</text>
<text x="308" y="64.9" transform="rotate(-90 308 64.9)">1</text>
<text x="315" y="64.9" transform="rotate(-90 315 64.9)">2</text>
<text x="369.8" y="65.3">3</text>
<text x="369.8" y="61.7">2</text>
<text x="375" y="63.1">PE0 (RXD0PCINT8)</text>
<text x="424.8" y="63.1">PF0 (ADC0)</text>
<text x="446.6" y="65.3">96</text>
<text x="446.6" y="61.7">97</text>
<text x="214.9" y="70.6">2</text>
<text x="219.4" y="72">2</text>
<text x="223.1" y="72">4</text>
<text x="227.5" y="70.6">4</text>
<text x="369.8" y="68.8">4</text>
<text x="375" y="70.2">PE2 (XCK0AIN0)</text>
<text x="375" y="66.7">PE1 (TXD0)</text>
<text x="424.8" y="66.7">PF1 (ADC1)</text>
<text x="424.8" y="70.2">PF2 (ADC2)</text>
<text x="446.6" y="68.8">95</text>
<text x="214.9" y="77.6">1</text>
<text x="227.5" y="77.6">3</text>
<text x="369.8" y="75.8">6</text>
<text x="369.8" y="72.3">5</text>
<text x="375" y="77.3">PE4 (OC3BINT4)</text>
<text x="375" y="73.7">PE3 (OC3AAIN1)</text>
<text x="418.5" y="77.3">PF4 (ADC4TCK)</text>
<text x="424.8" y="73.7">PF3 (ADC3)</text>
<text x="446.6" y="75.8">93</text>
<text x="446.6" y="72.3">94</text>
<text x="219.4" y="79">1</text>
<text x="223.1" y="79">3</text>
<text x="369.8" y="79.4">7</text>
<text x="369.8" y="82.9">8</text>
<text x="375" y="80.8">PE5 (OC3CINT5)</text>
<text x="418" y="80.8">PF5 (ADC5TMS)</text>
<text x="446.6" y="79.4">92</text>
<text x="446.6" y="82.9">91</text>
<text x="369.8" y="86.4">9</text>
<text x="375" y="84.3">PE6 (T3INT6)</text>
<text x="375" y="87.8">PE7 (CLKOICP3INT7)</text>
<text x="417.9" y="84.3">PF6 (ADC6TDO)</text>
<text x="419.1" y="87.8">PF7 (ADC7TDI)</text>
<text x="446.6" y="86.4">90</text>
<text x="542.9" y="90">2</text>
<text x="566.4" y="90">15</text>
<text x="367.8" y="93.5">12</text>
<text x="375" y="94.9">PH0 (RXD2)</text>
<text x="410.6" y="94.9">PK0 (ADC8PCINT16)</text>
<text x="446.6" y="93.5">89</text>
<text x="542.9" y="93.5">3</text>
<text x="546.3" y="91.7">TXD</text>
<text x="546.3" y="95.2">RXD</text>
<text x="556" y="95.2">RTS#</text>
<text x="556.6" y="91.7">R232</text>
<text x="566.4" y="93.5">14</text>
<text x="595.9" y="95.2">5</text>
<text x="367.8" y="100.5">14</text>
<text x="367.8" y="97">13</text>
<text x="375" y="102">PH2 (XCK2)</text>
<text x="375" y="98.4">PH1 (TXD2)</text>
<text x="408.6" y="102">PK2 (ADC10PCINT18)</text>
<text x="410.6" y="98.4">PK1 (ADC9PCINT17)</text>
<text x="446.6" y="100.5">87</text>
<text x="446.6" y="97">88</text>
<text x="542.9" y="97">4</text>
<text x="542.9" y="100.5">5</text>
<text x="546.3" y="98.8">V3</text>
<text x="555.7" y="98.8">DTR#</text>
<text x="566.4" y="100.5">12</text>
<text x="566.4" y="97">13</text>
<text x="595.9" y="98.8">4</text>
<text x="601.5" y="96.7">GND</text>
<text x="601.5" y="100.2">ID</text>
<text x="614.9" y="96.9" transform="rotate(-90 614.9 96.9)">SH4</text>
<text x="618.4" y="96.9" transform="rotate(-90 618.4 96.9)">SH3</text>
<text x="367.8" y="104.1">15</text>
<text x="367.8" y="107.6">16</text>
<text x="375" y="105.5">PH3 (OC4A)</text>
<text x="408.6" y="105.5">PK3 (ADC11PCINT19)</text>
<text x="446.6" y="107.6">85</text>
<text x="446.6" y="104.1">86</text>
<text x="542.9" y="104.1">6</text>
<text x="542.9" y="107.6">7</text>
<text x="546.3" y="102.3">UD+ DCD#</text>
<text x="546.3" y="105.8">UD-</text>
<text x="561.4" y="105.8">RI</text>
<text x="566.4" y="107.6">10</text>
<text x="566.4" y="104.1">11</text>
<text x="595.9" y="105.8">2</text>
<text x="595.9" y="102.3">3</text>
<text x="601.5" y="107.2">D-</text>
<text x="601.5" y="103.7">D+</text>
<text x="367.8" y="111.1">17</text>
<text x="375" y="109">PH4 (OC4B)</text>
<text x="375" y="112.5">PH5 (OC4C)</text>
<text x="408.6" y="112.5">PK5 (ADC13PCINT21)</text>
<text x="408.6" y="109">PK4 (ADC12PCINT20)</text>
<text x="446.6" y="111.1">84</text>
<text x="542.9" y="111.1">8</text>
<text x="546.3" y="109.4">XI</text>
<text x="546.3" y="112.9">XO</text>
<text x="555.5" y="109.4">DSR#</text>
<text x="556" y="112.9">CTS#</text>
<text x="566.4" y="111.1">9</text>
<text x="595.9" y="109.4">1</text>
<text x="601.5" y="110.8">VBUS</text>
<text x="367.8" y="114.7">18</text>
<text x="367.8" y="118.2">27</text>
<text x="375" y="116.1">PH6 (OC2B)</text>
<text x="375" y="119.6">PH7 (T4)</text>
<text x="408.6" y="116.1">PK6 (ADC14PCINT22)</text>
<text x="408.6" y="119.6">PK7 (ADC15PCINT23)</text>
<text x="446.6" y="114.7">83</text>
<text x="446.6" y="118.2">82</text>
<text x="614.9" y="115" transform="rotate(-90 614.9 115)">SH2</text>
<text x="618.4" y="115" transform="rotate(-90 618.4 115)">SH1</text>
<text x="367.8" y="125.2">19</text>
<text x="446.6" y="125.2">78</text>
<text x="246.1" y="130.5">16</text>
<text x="253.3" y="131.9">SCL</text>
<text x="265.9" y="131.9">INTSQW</text>
<text x="282.6" y="130.5">3</text>
<text x="367.8" y="128.8">20</text>
<text x="375" y="130.2">PB1 (SCKPCINT1)</text>
<text x="375" y="126.6">PB0 (SS#PCINT0)</text>
<text x="426.7" y="130.2">PA1 (AD1)</text>
<text x="426.7" y="126.6">PA0 (AD0)</text>
<text x="446.6" y="128.8">77</text>
<text x="246.1" y="134.1">15</text>
<text x="253.3" y="135.5">SDA</text>
<text x="282.6" y="137.6">1</text>
<text x="367.8" y="132.3">21</text>
<text x="367.8" y="135.8">22</text>
<text x="375" y="133.7">PB2 (MOSIPCINT2)</text>
<text x="375" y="137.2">PB3 (MISOPCINT3)</text>
<text x="426.7" y="137.2">PA3 (AD3)</text>
<text x="426.7" y="133.7">PA2 (AD2)</text>
<text x="446.6" y="135.8">75</text>
<text x="446.6" y="132.3">76</text>
<text x="269.4" y="139">32kHz</text>
<text x="367.8" y="142.9">24</text>
<text x="367.8" y="139.3">23</text>
<text x="375" y="140.8">PB4 (OC2APCINT4)</text>
<text x="426.7" y="140.8">PA4 (AD4)</text>
<text x="446.6" y="139.3">74</text>
<text x="446.6" y="142.9">73</text>
<text x="246.1" y="144.6">14</text>
<text x="253.3" y="146">VBAT</text>
<text x="273.1" y="146">RST</text>
<text x="282.6" y="144.6">4</text>
<text x="367.8" y="146.4">25</text>
<text x="367.8" y="149.9">26</text>
<text x="375" y="147.8">PB6 (OC1BPCINT6)</text>
<text x="375" y="144.3">PB5 (OC1APCINT5)</text>
<text x="426.7" y="144.3">PA5 (AD5)</text>
<text x="426.7" y="147.8">PA6 (AD6)</text>
<text x="446.6" y="149.9">71</text>
<text x="446.6" y="146.4">72</text>
<text x="375" y="151.3">PB7 (OC0AOC1CPCINT7)</text>
<text x="426.7" y="151.3">PA7 (AD7)</text>
<text x="367.8" y="157">35</text>
<text x="367.8" y="160.5">36</text>
<text x="375" y="158.4">PL0 (ICP4)</text>
<text x="375" y="161.9">PL1 (ICP5)</text>
<text x="420.2" y="161.9">PJ6 (PCINT15)</text>
<text x="438.1" y="158.4">PJ7</text>
<text x="446.6" y="160.5">69</text>
<text x="446.6" y="157">79</text>
<text x="255.2" y="165.8">5</text>
<text x="260.3" y="167.2">NC</text>
<text x="271.3" y="167.2">NC</text>
<text x="279" y="165.8">9</text>
<text x="367.8" y="164">37</text>
<text x="367.8" y="167.6">38</text>
<text x="375" y="165.5">PL2 (T5)</text>
<text x="420.2" y="165.5">PJ5 (PCINT14)</text>
<text x="446.6" y="164">68</text>
<text x="446.6" y="167.6">67</text>
<text x="255.2" y="169.3">6</text>
<text x="255.2" y="172.9">7</text>
<text x="260.3" y="170.7">NC</text>
<text x="271.3" y="170.7">NC</text>
<text x="279" y="169.3">10</text>
<text x="279" y="172.9">11</text>
<text x="367.8" y="171.1">39</text>
<text x="375" y="169">PL3 (OC5A)</text>
<text x="375" y="172.5">PL4 (OC5B)</text>
<text x="420.2" y="172.5">PJ3 (PCINT12)</text>
<text x="420.2" y="169">PJ4 (PCINT13)</text>
<text x="446.6" y="171.1">66</text>
<text x="255.2" y="176.4">8</text>
<text x="260.3" y="174.3">NC</text>
<text x="260.3" y="177.8">NC</text>
<text x="271.3" y="174.3">NC</text>
<text x="271.3" y="177.8">NC</text>
<text x="279" y="176.4">12</text>
<text x="367.8" y="174.6">40</text>
<text x="367.8" y="178.2">41</text>
<text x="375" y="176">PL5 (OC5C)</text>
<text x="375" y="179.6">PL6</text>
<text x="411.6" y="176">PJ2 (XCK3PCINT11)</text>
<text x="411.7" y="179.6">PJ1 (TXD3PCINT10)</text>
<text x="446.6" y="174.6">65</text>
<text x="446.6" y="178.2">64</text>
<text x="367.8" y="181.7">42</text>
<text x="375" y="183.1">PL7</text>
<text x="413.4" y="183.1">PJ0 (RXD3PCINT9)</text>
<text x="446.6" y="181.7">63</text>
<text x="367.8" y="188.7">43</text>
<text x="375" y="190.1">PD0 (SCLINT0)</text>
<text x="427.1" y="190.1">PC7 (A15)</text>
<text x="446.6" y="188.7">60</text>
<text x="367.8" y="195.8">45</text>
<text x="367.8" y="192.3">44</text>
<text x="375" y="197.2">PD2 (RXD1INT2)</text>
<text x="375" y="193.7">PD1 (SDAINT1)</text>
<text x="427.1" y="197.2">PC5 (A13)</text>
<text x="427.1" y="193.7">PC6 (A14)</text>
<text x="446.6" y="195.8">58</text>
<text x="446.6" y="192.3">59</text>
<text x="367.8" y="199.3">46</text>
<text x="367.8" y="202.8">47</text>
<text x="375" y="200.7">PD3 (TXD1INT3)</text>
<text x="427.1" y="200.7">PC4 (A12)</text>
<text x="446.6" y="202.8">56</text>
<text x="446.6" y="199.3">57</text>
<text x="606.3" y="202.8">1</text>
<text x="367.8" y="206.4">48</text>
<text x="367.8" y="209.9">49</text>
<text x="375" y="204.3">PD4 (ICP1)</text>
<text x="375" y="207.8">PD5 (XCK1)</text>
<text x="427.1" y="207.8">PC2 (A10)</text>
<text x="427.1" y="204.3">PC3 (A11)</text>
<text x="446.6" y="209.9">54</text>
<text x="446.6" y="206.4">55</text>
<text x="606.3" y="206.4">2</text>
<text x="367.8" y="213.4">50</text>
<text x="375" y="211.3">PD6 (T1)</text>
<text x="375" y="214.8">PD7 (T0)</text>
<text x="429.1" y="211.3">PC1 (A9)</text>
<text x="429.1" y="214.8">PC0 (A8)</text>
<text x="446.6" y="213.4">53</text>
<text x="369.8" y="220.5">1</text>
<text x="375" y="221.9">PG5 (OC0B)</text>
<text x="548.2" y="219.1" transform="rotate(-90 548.2 219.1)">1</text>
<text x="367.8" y="227.5">28</text>
<text x="367.8" y="224">29</text>
<text x="375" y="225.4">PG4 (TOSC1)</text>
<text x="534.2" y="224">2</text>
<text x="534.2" y="227.5">4</text>
<text x="538.7" y="225.4">Out</text>
<text x="555.1" y="225.4">In</text>
<text x="560.9" y="224">3</text>
<text x="367.8" y="231.1">70</text>
<text x="375" y="232.5">PG2 (ALE)</text>
<text x="375" y="229">PG3 (TOSC2)</text>
<text x="538.7" y="229">TAB</text>
<text x="549.6" y="228.8" transform="rotate(-90 549.6 228.8)">GND</text>
<text x="367.8" y="238.1">51</text>
<text x="367.8" y="234.6">52</text>
<text x="375" y="239.5">PG0 (WR#)</text>
<text x="375" y="236">PG1 (RD#)</text>
<text x="446.6" y="245.2">98</text>
<text x="367.8" y="248.7">30</text>
<text x="375" y="250.1">RESET#</text>
<text x="435.2" y="246.6">AREF</text>
<text x="367.8" y="255.8">34</text>
<text x="375" y="257.2">XTAL1</text>
<text x="367.8" y="259.3">33</text>
<text x="375" y="260.7">XTAL2</text>
<text x="264.2" y="305.2">4</text>
<text x="284.7" y="303.4">Vin</text>
<text x="291.2" y="305.2">2</text>
<text x="291.2" y="301.6">3</text>
<text x="267.7" y="306.9">Vout</text>
<text x="282.4" y="306.9">Vout</text>
</g>
<g font-size="3.2" fill="#f00">
<text x="211.2" y="52.9">2</text>
<text x="214.7" y="54.7">GND</text>
<text x="558.3" y="88.2">VCC</text>
<text x="566.4" y="86.4">16</text>
<text x="248.1" y="151.7">2</text>
<text x="253.3" y="153.1">VCC</text>
<text x="436.8" y="221.9">VCC</text>
<text x="446.6" y="220.5">80</text>
<text x="436.8" y="225.4">VCC</text>
<text x="446.6" y="227.5">31</text>
<text x="446.6" y="224">61</text>
<text x="436.8" y="229">VCC</text>
<text x="436.8" y="232.5">VCC</text>
<text x="446.6" y="231.1">10</text>
<text x="434.7" y="239.5">AVCC</text>
<text x="446.6" y="238.1">100</text>
</g>
<g font-size="3.2" fill="#933">
<text x="40.1" y="98.8">13</text>
<text x="47.6" y="100.2">G2</text>
<text x="117.2" y="103.7">G4</text>
<text x="125.2" y="102.3">11</text>
<text x="40.1" y="119.9">12</text>
<text x="117.2" y="117.8">G3</text>
<text x="125.2" y="116.4">10</text>
<text x="47.6" y="121.4">G1</text>
<text x="59.6" y="155.8" transform="rotate(-90 59.6 155.8)">1</text>
<text x="61" y="150.3" transform="rotate(-90 61 150.3)">data2</text>
<text x="66.7" y="155.8" transform="rotate(-90 66.7 155.8)">2</text>
<text x="68.1" y="150.3" transform="rotate(-90 68.1 150.3)">CS</text>
<text x="73.7" y="155.8" transform="rotate(-90 73.7 155.8)">3</text>
<text x="75.1" y="150.3" transform="rotate(-90 75.1 150.3)">DI</text>
<text x="80.8" y="155.8" transform="rotate(-90 80.8 155.8)">4</text>
<text x="82.2" y="150.3" transform="rotate(-90 82.2 150.3)">VDD</text>
<text x="87.8" y="155.8" transform="rotate(-90 87.8 155.8)">5</text>
<text x="89.3" y="150.3" transform="rotate(-90 89.3 150.3)">SCLK</text>
<text x="94.9" y="155.8" transform="rotate(-90 94.9 155.8)">6</text>
<text x="96.3" y="150.3" transform="rotate(-90 96.3 150.3)">VSS</text>
<text x="102" y="155.8" transform="rotate(-90 102 155.8)">7</text>
<text x="103.4" y="150.3" transform="rotate(-90 103.4 150.3)">DO</text>
<text x="109" y="155.8" transform="rotate(-90 109 155.8)">8</text>
<text x="110.4" y="150.3" transform="rotate(-90 110.4 150.3)">DATA1</text>
<text x="116.1" y="155.8" transform="rotate(-90 116.1 155.8)">9</text>
<text x="117.5" y="150.3" transform="rotate(-90 117.5 150.3)">CDN</text>
</g>
<g font-size="3.2" fill="#8d2323">
<text x="293.8" y="202.5">SDA</text>
<text x="303.7" y="201.1">4</text>
<text x="294.4" y="209.5">SCL</text>
<text x="303.7" y="208.1">3</text>
<text x="303.7" y="215.2">2</text>
<text x="293.3" y="216.6">GND</text>
<text x="293.5" y="223.7">VDD</text>
<text x="303.7" y="222.2">1</text>
</g>
<g font-size="3.2" fill="#900">
<text x="73.7" y="208.5" transform="rotate(-90 73.7 208.5)">14</text>
<text x="77.3" y="208.5" transform="rotate(-90 77.3 208.5)">13</text>
<text x="80.8" y="208.5" transform="rotate(-90 80.8 208.5)">12</text>
<text x="84.3" y="208.5" transform="rotate(-90 84.3 208.5)">11</text>
<text x="87.8" y="208.5" transform="rotate(-90 87.8 208.5)">10</text>
<text x="91.4" y="208.5" transform="rotate(-90 91.4 208.5)">9</text>
<text x="94.9" y="208.5" transform="rotate(-90 94.9 208.5)">8</text>
<text x="82.2" y="215.1" transform="rotate(-90 82.2 215.1)">4A</text>
<text x="85.7" y="214.9" transform="rotate(-90 85.7 214.9)">4Y</text>
<text x="92.8" y="215.1" transform="rotate(-90 92.8 215.1)">3A</text>
<text x="96.3" y="214.9" transform="rotate(-90 96.3 214.9)">3Y</text>
<text x="75.1" y="217.6" transform="rotate(-90 75.1 217.6)">VCC</text>
<text x="78.7" y="217.5" transform="rotate(-90 78.7 217.5)">4OE</text>
<text x="89.3" y="217.5" transform="rotate(-90 89.3 217.5)">3OE</text>
<text x="75.1" y="230.7" transform="rotate(-90 75.1 230.7)">1OE</text>
<text x="78.7" y="230.7" transform="rotate(-90 78.7 230.7)">1A</text>
<text x="82.2" y="230.7" transform="rotate(-90 82.2 230.7)">1Y</text>
<text x="85.7" y="230.7" transform="rotate(-90 85.7 230.7)">2OE</text>
<text x="89.3" y="230.7" transform="rotate(-90 89.3 230.7)">2A</text>
<text x="92.8" y="230.7" transform="rotate(-90 92.8 230.7)">2Y</text>
<text x="96.3" y="230.7" transform="rotate(-90 96.3 230.7)">GND</text>
<text x="73.7" y="235.2" transform="rotate(-90 73.7 235.2)">1</text>
<text x="77.3" y="235.2" transform="rotate(-90 77.3 235.2)">2</text>
<text x="80.8" y="235.2" transform="rotate(-90 80.8 235.2)">3</text>
<text x="84.3" y="235.2" transform="rotate(-90 84.3 235.2)">4</text>
<text x="87.8" y="235.2" transform="rotate(-90 87.8 235.2)">5</text>
<text x="91.4" y="235.2" transform="rotate(-90 91.4 235.2)">6</text>
<text x="94.9" y="235.2" transform="rotate(-90 94.9 235.2)">7</text>
</g>
<g font-size="2.5" fill="#000080">
<text x="507.1" y="204.5" transform="rotate(-90 507.1 204.5)">A5LED1</text>
<text x="510.9" y="206.8" transform="rotate(-90 510.9 206.8)">whiteLEDSMD</text>
</g>
</svg>
